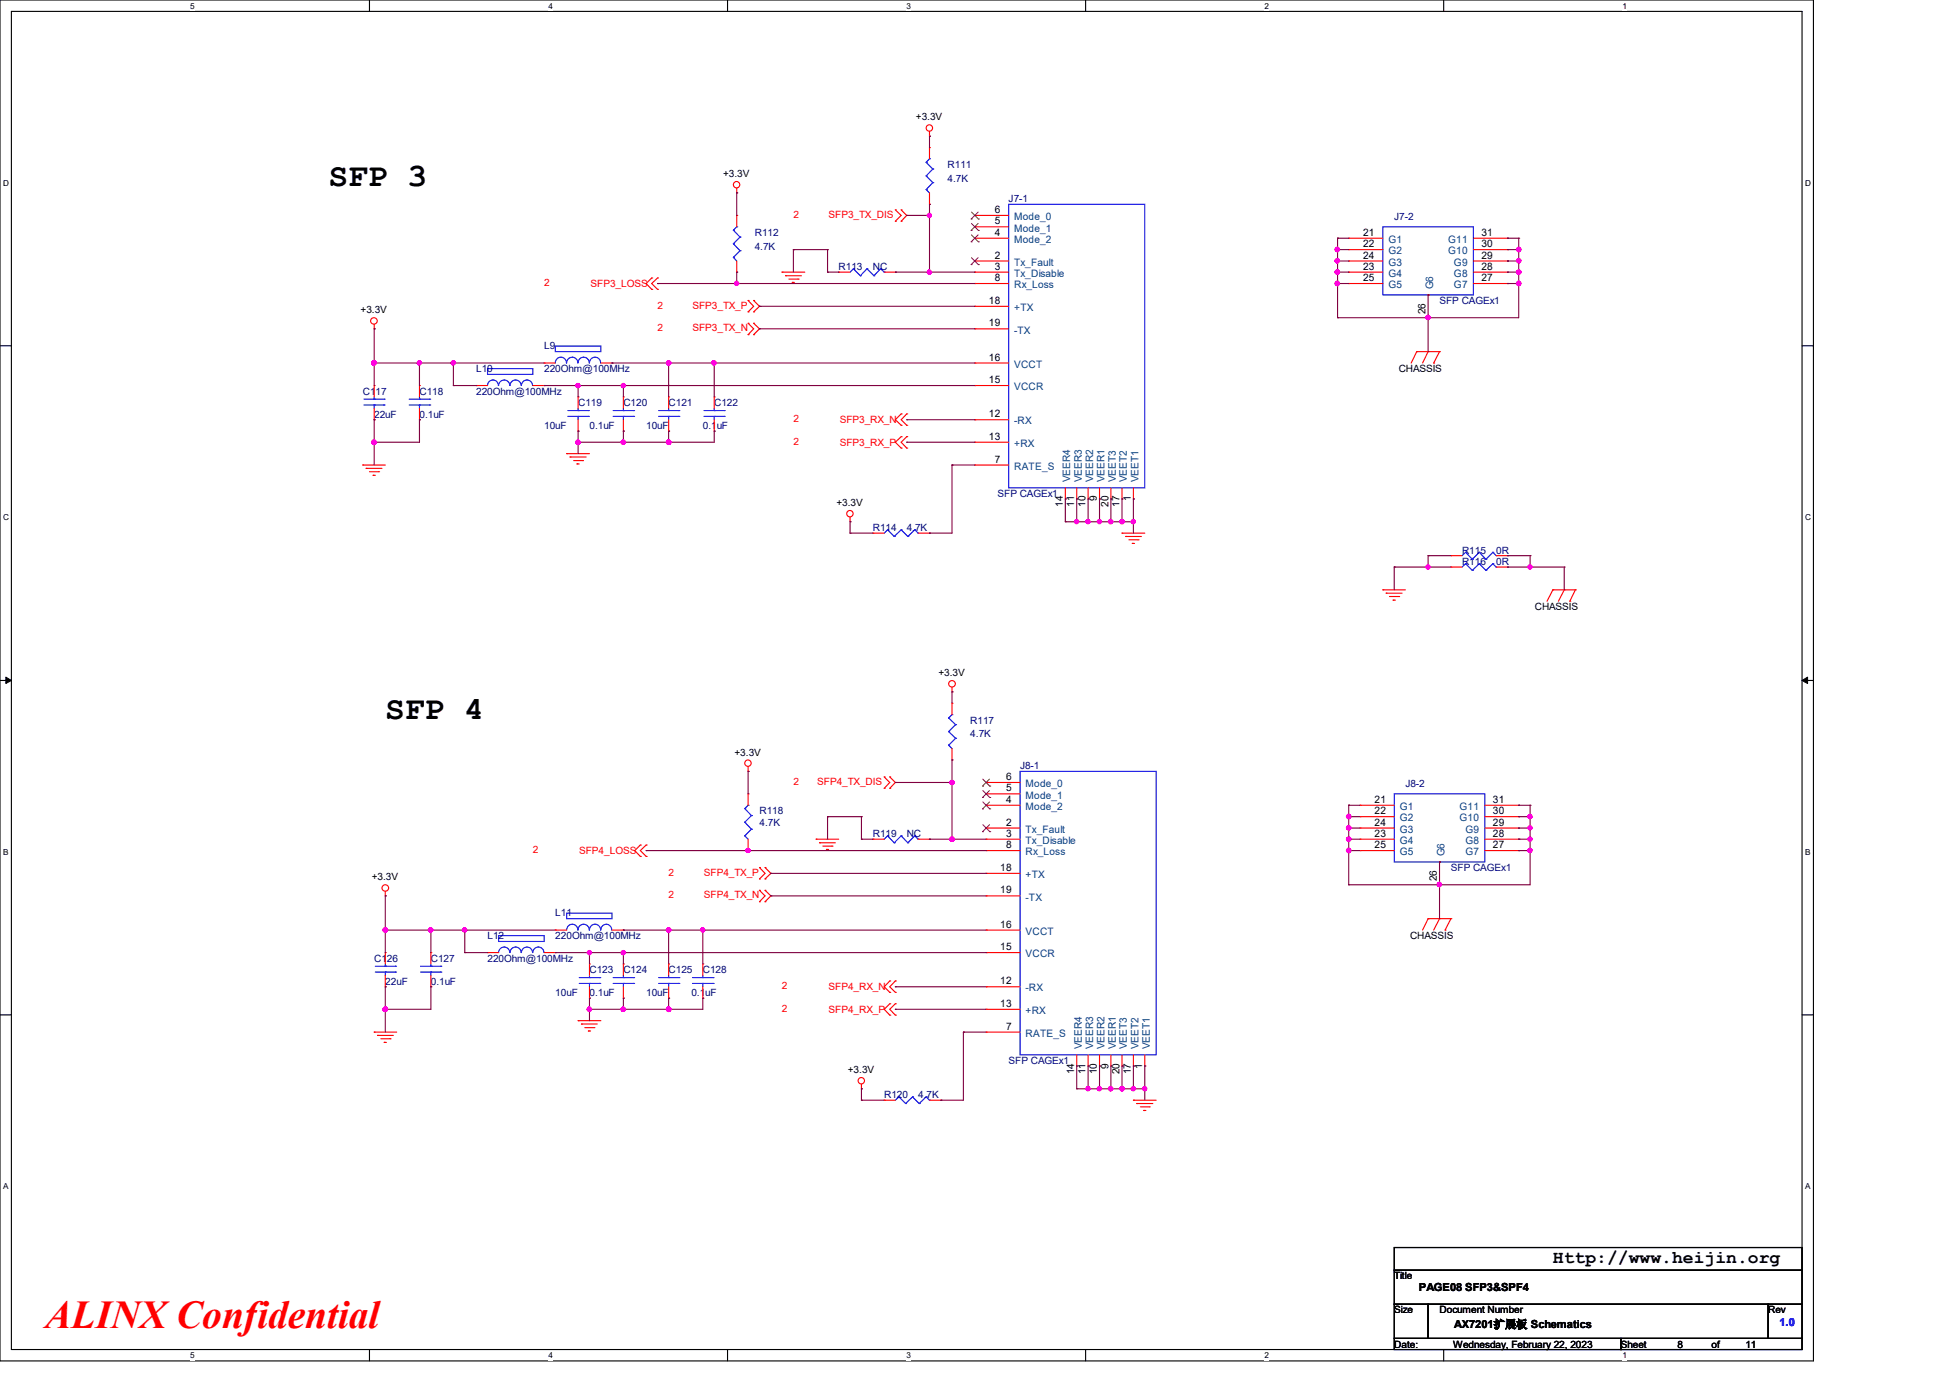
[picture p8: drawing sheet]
<svg xmlns="http://www.w3.org/2000/svg" width="297mm" height="210mm" viewBox="0 0 297 210" stroke-linecap="round" stroke-linejoin="round" font-family="sans-serif">
<path d="M0 0h276.4v207.3h-276.4zM1.7 1.7h272.9v203.8h-272.9z" fill="none" stroke="#000" stroke-width=".17"/>
<g fill="#fff">
<path d="M29 .2h.7v1.4h-.7z"/>
<path d="M29 205.7h.7v1.4h-.7z"/>
</g>
<path d="M56.3 0v1.7M56.3 205.5v1.8" fill="none" stroke="#000" stroke-width=".17"/>
<g fill="#fff">
<path d="M83.6 .2h.6v1.4h-.6z"/>
<path d="M83.6 205.7h.6v1.4h-.6z"/>
</g>
<path d="M110.9 0v1.7M110.9 205.5v1.8" fill="none" stroke="#000" stroke-width=".17"/>
<g fill="#fff">
<path d="M138.1 .2h.7v1.4h-.7z"/>
<path d="M138.1 205.7h.7v1.4h-.7z"/>
</g>
<path d="M165.4 0v1.7M165.4 205.5v1.8" fill="none" stroke="#000" stroke-width=".17"/>
<g fill="#fff">
<path d="M192.7 .2h.7v1.4h-.7z"/>
<path d="M192.7 205.7h.7v1.4h-.7z"/>
</g>
<path d="M220 0v1.7M220 205.5v1.8" fill="none" stroke="#000" stroke-width=".17"/>
<g fill="#fff">
<path d="M247.3 .2h.6v1.4h-.6z"/>
<path d="M247.3 205.7h.6v1.4h-.6z"/>
<path d="M.5 27.2h.9v1.4h-.9z"/>
<path d="M275.1 27.2h.9v1.4h-.9z"/>
<path d="M.5 78.1h.9v1.4h-.9z"/>
<path d="M275.1 78.1h.9v1.4h-.9z"/>
</g>
<path d="M0 52.7h1.7M274.6 52.7h1.8" fill="none" stroke="#000" stroke-width=".17"/>
<g fill="#fff">
<path d="M.5 129.1h.8v1.4h-.8z"/>
<path d="M275.1 129.1h.8v1.4h-.8z"/>
</g>
<path d="M0 103.6h1.7M274.6 103.6h1.8" fill="none" stroke="#000" stroke-width=".17"/>
<path d="M.9 103.1l.8 .5-.8 .5zM274.6 103.6l.9-.5v1z" fill="#000" stroke="#000" stroke-width=".15"/>
<g fill="#fff">
<path d="M.5 180h.8v1.4h-.8z"/>
<path d="M275.1 180h.8v1.4h-.8z"/>
</g>
<path d="M0 154.6h1.7M274.6 154.6h1.8M212.5 190h62.1v3.5h-62.1zM212.5 193.5h62.1v5.1h-62.1zM212.5 198.6h5.1v5.2h-5.1zM217.6 198.6h51.9v5.2h-51.9zM269.5 198.6h5.1v5.2h-5.1zM212.5 203.8h34.5v1.7h-34.5zM247 203.8h27.6v1.7h-27.6z" fill="none" stroke="#000" stroke-width=".17"/>
<g fill="none" stroke="#f00" stroke-width=".17">
<path d="M112.3 29.4h.1M112.3 32.8h.1M112.3 28.7v.7M112.3 32.8v1.7M112.3 39.8v1.6M136.4 32h.1M136.4 33.7h.1M136.4 32l.9 .8-.9 .9M137.3 33.7h.1M137.3 32h.1M137.3 32l.9 .8-.9 .9M141.6 20.7h.1"/>
<path d="M141.6 31.1h.1M141.6 22.5h.1M141.6 20v.7M141.6 22.5v1.7M141.6 29.4v1.7M148.5 32.8h.1M148.5 34.5h.1M148.5 36.3h.1M148.5 39.8h.1M148.5 32.8h5.2M148.5 34.5h5.2M148.5 36.3h5.2"/>
<path d="M148.5 39.8h5.2M205.5 36.3h.1M205.5 38h.1M205.5 39.8h.1M205.5 36.3h5.2M205.5 39.8h5.2M205.5 38h5.2M224.5 36.3h5.2M224.5 39.8h5.2M224.5 38h5.2M229.7 38h.1M229.7 39.8h.1"/>
<path d="M229.7 36.3h.1M57 50.1h.1M57 58.7h.1M57 49.4v.7M57 58.7v1.8M63.9 58.7h.1M63.9 58.7v1.8M72.6 58.7h.1M72.6 58.7h1.7M81.2 58.7h1.7M82.9 58.7h.1M82.9 55.3h.1"/>
<path d="M82.9 55.3h1.7M91.6 55.3h1.7M93.3 55.3h.1M99.3 44.1h.1M99.3 42.3h.1M99.3 42.3l-.8 .9 .8 .9M100.2 44.1h.1M100.2 42.3h.1M100.2 42.3l-.9 .9 .9 .9M112.3 41.4h.1M114 45.8h.1M114 47.5h.1"/>
<path d="M114 49.2h.1M114 51h.1M114 45.8l.9 .9-.9 .8M114 49.2l.9 .9-.9 .9M114.9 47.5h.1M114.9 45.8h.1M114.9 51h.1M114.9 49.2h.1M114.9 45.8l.8 .9-.8 .8M114.9 49.2l.8 .9-.8 .9M119.2 41.4h.1M119.2 41.4h3.4"/>
<path d="M119.7 42h.1M119.7 42h2.4M120.2 42.5h1.4M120.7 43h.1M120.7 43h.4M121.6 42.5h.1M127.8 41.4h.1M127.8 41.4h1.7M134.7 41.4h1.7M136.4 41.4h.1M148.5 43.2h.1M148.5 41.4h.1"/>
<path d="M148.5 58.7h.1M148.5 55.3h.1M148.5 46.7h.1M148.5 50.1h.1M148.5 41.4h5.2M148.5 43.2h5.2M148.5 58.7h5.2M148.5 55.3h5.2M148.5 46.7h5.2M148.5 50.1h5.2M205.5 41.4h.1M205.5 43.2h.1"/>
<path d="M205.5 41.4h5.2M205.5 43.2h5.2M215.9 53.6h.1M215.9 53.6l-.8 1.7M215.9 53.6h3.5M217.6 53.6h.1M217.6 44.9h.1M217.6 53.6l-.8 1.7M218.5 55.3h.1M219.4 53.6h.1M219.4 53.6l-.9 1.7M224.5 41.4h5.2"/>
<path d="M224.5 43.2h5.2M229.7 41.4h.1M229.7 43.2h.1M55.3 70.8h.1M55.3 70.8h3.4M55.8 71.3h.1M55.8 71.3h2.4M56.3 71.8h1.4M56.9 72.4h.1M56.9 72.4h.3M57 63.9h.1M57 62.2v1.7"/>
<path d="M57.7 71.8h.1M63.9 63.9h.1M63.9 62.2v1.7M86.4 69.1h.1M86.4 69.1h3.4M86.9 69.6h.1M86.9 69.6h2.4M87.4 70.1h1.4M87.9 70.7h.1M87.9 70.7h.4M88.1 60.5h.1M88.1 65.7h.1"/>
<path d="M88.1 60.5v1.7M88.1 63.9v1.8M88.8 70.1h.1M95 60.5h.1M95 65.7h.1M95 60.5v1.7M95 63.9v1.8M101.9 60.5h.1M101.9 65.7h.1M101.9 60.5v1.7M101.9 63.9v1.8M108.8 60.5h.1"/>
<path d="M108.8 65.7h.1M108.8 60.5v1.7M108.8 63.9v1.8M129.5 79.5h.1M129.5 78.8v.7M137.3 64.8h.1M137.3 63h.1M137.3 68.2h.1M137.3 66.5h.1M137.3 63l-.9 .9 .9 .9M137.3 66.5l-.9 .9 .9 .8M138.2 64.8h.1"/>
<path d="M138.2 63h.1M138.2 68.2h.1M138.2 66.5h.1M138.2 63l-.9 .9 .9 .9M138.2 66.5l-.9 .9 .9 .8M148.5 63.9h.1M148.5 67.4h.1M148.5 70.8h.1M148.5 70.8h5.2M148.5 63.9h5.2M148.5 67.4h5.2M162.3 76h.1"/>
<path d="M162.3 74.3v1.7M164.1 76h.1M164.1 74.3v1.7M165.8 76h.1M165.8 74.3v1.7M167.6 76h.1M167.6 74.3v1.7M169.3 76h.1M169.3 74.3v1.7M171 76h.1M171 74.3v1.7M172.7 76h.1"/>
<path d="M172.7 74.3v1.7M133 81.2h.1M133 81.2h1.7M139.9 81.2h1.7M141.6 81.2h.1M171 81.2h.1M171 81.2h3.5M171.5 81.7h.1M171.5 81.7h2.4M172 82.2h1.4M172.6 82.8h.1M172.6 82.8h.3"/>
<path d="M173.4 82.2h.1M210.7 89.8h.1M210.7 89.8h3.5M211.2 90.3h.1M211.2 90.3h2.5M211.8 90.8h1.3M212.3 91.4h.1M212.3 91.4h.3M213.1 90.8h.1M221.1 86.4h.1M221.1 84.6h.1M221.1 86.4h1.7"/>
<path d="M221.1 84.6h1.7M228 86.4h1.7M228 84.6h1.7M229.7 86.4h.1M229.7 84.6h.1M236.6 89.8h.1M236.6 89.8h3.5M236.6 89.8l-.8 1.8M238.4 89.8h.1M238.4 89.8l-.9 1.8M239.2 91.6h.1M240.1 89.8h.1"/>
<path d="M240.1 89.8l-.9 1.8M114 117.5h.1M114 116.8v.7M134.7 118.3h.1M134.7 118.3l.9 .9-.9 .9M135.6 118.3h.1M135.6 118.3l.8 .9-.8 .9M145.1 105.4h.1M145.1 115.7h.1M145.1 107.1h.1M145.1 104.7v.7M145.1 107.1v1.7"/>
<path d="M145.1 114v1.7M150.3 119.2h.1M150.3 119.2h5.1M58.7 136.4h.1M58.7 135.8v.6M97.6 130.4h.1M97.6 128.7h.1M97.6 128.7l-.9 .8 .9 .9M98.5 130.4h.1M98.5 128.7h.1M98.5 128.7l-.9 .8 .9 .9M114 129.5h.1"/>
<path d="M114 120.9h.1M114 120.9v1.7M114 127.8v1.7M115.7 135.6h.1M115.7 137.3h.1M115.7 132.1h.1M115.7 133.9h.1M115.7 135.6l.9 .8-.9 .9M115.7 132.1l.9 .9-.9 .9M116.6 137.3h.1M116.6 135.6h.1M116.6 133.9h.1"/>
<path d="M116.6 132.1h.1M116.6 135.6l.9 .8-.9 .9M116.6 132.1l.9 .9-.9 .9M124.4 127.8h.1M124.4 127.8h3.4M124.9 128.4h.1M124.9 128.4h2.4M125.4 128.9h1.4M125.9 129.4h.1M125.9 129.4h.4M126.8 128.9h.1M133 127.8h.1"/>
<path d="M133 127.8h1.7M134.7 120.1h.1M135.6 120.1h.1M139.9 127.8h1.7M141.6 127.8h.1M150.3 129.5h.1M150.3 120.9h.1M150.3 122.6h.1M150.3 127.8h.1M150.3 126.1h.1M150.3 133h.1M150.3 136.4h.1"/>
<path d="M150.3 127.8h5.1M150.3 129.5h5.1M150.3 120.9h5.1M150.3 122.6h5.1M150.3 126.1h5.1M150.3 133h5.1M150.3 136.4h5.1M207.3 122.6h.1M207.3 127.8h.1M207.3 124.4h.1M207.3 126.1h.1M207.3 129.5h.1"/>
<path d="M207.3 127.8h5.2M207.3 129.5h5.2M207.3 122.6h5.2M207.3 126.1h5.2M207.3 124.4h5.2M217.6 139.9h.1M217.6 139.9l-.8 1.7M217.6 139.9h3.5M219.4 139.9h.1M219.4 131.3h.1M219.4 139.9l-.9 1.7M221.1 139.9h.1"/>
<path d="M221.1 139.9l-.9 1.7M226.3 127.8h5.1M226.3 129.5h5.1M226.3 122.6h5.1M226.3 126.1h5.1M226.3 124.4h5.1M231.4 127.8h.1M231.4 124.4h.1M231.4 126.1h.1M231.4 122.6h.1M231.4 129.5h.1M57 157.2h.1"/>
<path d="M57 157.2h3.5M57.5 157.7h.1M57.5 157.7h2.4M58 158.2h1.4M58.5 158.7h.1M58.5 158.7h.4M58.7 145.1h.1M58.7 150.3h.1M58.7 145.1v1.7M58.7 148.5v1.8M59.4 158.2h.1M65.7 145.1h.1"/>
<path d="M65.7 150.3h.1M65.7 145.1v1.7M65.7 148.5v1.8M74.3 145.1h.1M74.3 145.1h1.7M82.9 145.1h1.7M84.6 145.1h.1M84.6 141.6h.1M84.6 141.6h1.8M88.1 155.4h.1M88.1 155.4h3.5M88.6 156h.1"/>
<path d="M88.6 156h2.4M89.1 156.5h1.4M89.7 157h.1M89.7 157h.3M89.8 146.8h.1M89.8 152h.1M89.8 146.8v1.7M89.8 150.3v1.7M90.5 156.5h.1M93.3 141.6h1.7M95 146.8h.1M95 152h.1"/>
<path d="M95 141.6h.1M95 146.8v1.7M95 150.3v1.7M101.9 146.8h.1M101.9 152h.1M101.9 146.8v1.7M101.9 150.3v1.7M107.1 146.8h.1M107.1 152h.1M107.1 146.8v1.7M107.1 150.3v1.7M135.6 151.1h.1"/>
<path d="M135.6 149.4h.1M135.6 154.6h.1M135.6 152.9h.1M135.6 149.4l-.9 .9 .9 .8M135.6 152.9l-.9 .8 .9 .9M136.4 151.1h.1M136.4 149.4h.1M136.4 154.6h.1M136.4 152.9h.1M136.4 149.4l-.8 .9 .8 .8M136.4 152.9l-.8 .8 .8 .9M150.3 150.3h.1"/>
<path d="M150.3 153.7h.1M150.3 145.1h.1M150.3 141.6h.1M150.3 157.2h.1M150.3 157.2h5.1M150.3 150.3h5.1M150.3 153.7h5.1M150.3 145.1h5.1M150.3 141.6h5.1M220.2 141.6h.1M131.3 165.8h.1M131.3 165.1v.7"/>
<path d="M134.7 167.6h.1M134.7 167.6h1.7M141.6 167.6h1.8M143.4 167.6h.1M164.1 162.3h.1M164.1 160.7v1.6M165.8 162.3h.1M165.8 160.7v1.6M167.6 162.3h.1M167.6 160.7v1.6M169.3 162.3h.1M169.3 160.7v1.6"/>
<path d="M171 162.3h.1M171 160.7v1.6M172.7 167.6h.1M172.7 162.3h.1M172.7 167.6h3.5M172.7 160.7v1.6M173.2 168.1h.1M173.2 168.1h2.5M173.8 168.6h1.3M174.3 169.1h.1M174.3 169.1h.3M174.5 162.3h.1"/>
<path d="M174.5 160.7v1.6M175.1 168.6h.1"/>
<circle cx="141.6" cy="19.5" r=".49"/>
<circle cx="112.2" cy="28.1" r=".49"/>
<circle cx="57" cy="48.9" r=".5"/>
<circle cx="129.5" cy="78.2" r=".49"/>
<circle cx="114" cy="116.2" r=".49"/>
<circle cx="145.1" cy="104.1" r=".5"/>
<circle cx="58.7" cy="135.2" r=".5"/>
<circle cx="131.3" cy="164.6" r=".49"/>
</g>
<g fill="none" stroke="#00f" stroke-width=".17">
<path d="M111.8 39.2h.1M111.8 37.1h.1M111.8 35.1h.1M111.8 39.2l.5 .6M111.8 37.1l1 1.1M111.8 35.1l1 1M112.3 34.5h.1M112.3 34.5l-.5 .6M112.8 38.2h.1M112.8 36.1h.1M112.8 38.2l-1 1M112.8 36.1l-1 1"/>
<path d="M141.1 28.9h.1M141.1 26.8h.1M141.1 24.7h.1M141.1 28.9l.5 .5M141.1 26.8l1.1 1M141.1 24.7l1.1 1M141.6 24.2h.1M141.6 24.2l-.5 .5M142.2 27.8h.1M142.2 25.7h.1M142.2 27.8l-1.1 1.1M142.2 25.7l-1.1 1.1"/>
<path d="M153.7 31.1h20.8v43.2h-20.8zM210.7 34.5h13.8v10.4h-13.8zM74.3 56.1h6.9v.9h-6.9zM74.3 58.7a.83 .83 0 0 1 .8-.8 .83 .83 0 0 1 .8 .8M76 58.7a.85 .85 0 0 1 .8-.8 .85 .85 0 0 1 .9 .8M77.7 58.7a.85 .85 0 0 1 .9-.8 .85 .85 0 0 1 .8 .8M79.5 58.7a.85 .85 0 0 1 .8-.8 .85 .85 0 0 1 .9 .8M84.6 52.7h7v.9h-7zM86.3 55.3a.85 .85 0 0 0-.8-.9 .85 .85 0 0 0-.9 .9M88.1 55.3a.85 .85 0 0 0-.9-.9 .85 .85 0 0 0-.8 .9M89.8 55.3a.85 .85 0 0 0-.9-.9 .85 .85 0 0 0-.8 .9M91.5 55.3a.85 .85 0 0 0-.8-.9 .85 .85 0 0 0-.9 .9"/>
<path d="M130 40.9h.1M130 40.9l-.5 .5M130 40.9l1.1 1.1M131.1 42h.1M132.1 40.9h.1M132.1 40.9l-1 1.1M132.1 40.9l1.1 1.1M133.2 42h.1M134.2 40.9h.1M134.2 40.9l-1 1.1M134.2 40.9l.5 .5M134.7 41.4h.1"/>
<path d="M55.5 61.7h3M55.5 60.8h3M57 60.8h.1M57 61.7h.1M57 60.5v.3M57 61.7v.5M58.5 61.7h.1M58.5 60.8h.1M62.4 61.7h3.1M62.4 60.8h3.1M63.9 60.8h.1M63.9 61.7h.1"/>
<path d="M63.9 60.5v.3M63.9 61.7v.5M65.5 61.7h.1M65.5 60.8h.1M86.5 63.4h3.2M86.5 62.5h3.2M88.1 62.5h.1M88.1 63.4h.1M88.1 62.2v.3M88.1 63.4v.5M89.7 63.4h.1M89.7 62.5h.1"/>
<path d="M93.4 63.4h3.2M93.4 62.5h3.2M95 62.5h.1M95 63.4h.1M95 62.2v.3M95 63.4v.5M96.6 63.4h.1M96.6 62.5h.1M100.4 63.4h3.1M100.4 62.5h3.1M101.9 62.5h.1M101.9 63.4h.1"/>
<path d="M101.9 62.2v.3M101.9 63.4v.5M103.5 63.4h.1M103.5 62.5h.1M107.3 63.4h3.1M107.3 62.5h3.1M108.8 62.5h.1M108.8 63.4h.1M108.8 62.2v.3M108.8 63.4v.5M110.4 63.4h.1M110.4 62.5h.1"/>
<path d="M135.3 80.7h.1M135.3 80.7l-.6 .5M135.3 80.7l1 1M136.3 81.7h.1M137.3 80.7h.1M137.3 80.7l-1 1M137.3 80.7l1 1M138.3 81.7h.1M139.4 80.7h.1M139.4 80.7l-1.1 1M139.4 80.7l.5 .5M139.9 81.2h.1"/>
<path d="M223.4 85.9h.1M223.4 84.1h.1M223.4 85.9l-.6 .5M223.4 85.9l1 1M223.4 84.1l-.6 .5M223.4 84.1l1 1.1M224.4 86.9h.1M224.4 85.2h.1M225.4 85.9h.1M225.4 84.1h.1M225.4 85.9l-1 1M225.4 85.9l1 1"/>
<path d="M225.4 84.1l-1 1.1M225.4 84.1l1 1.1M226.4 86.9h.1M226.4 85.2h.1M227.5 85.9h.1M227.5 84.1h.1M227.5 85.9l-1.1 1M227.5 85.9l.5 .5M227.5 84.1l-1.1 1.1M227.5 84.1l.5 .5M228 86.4h.1M228 84.6h.1"/>
<path d="M144.6 113.5h.1M144.6 111.4h.1M144.6 109.3h.1M144.6 113.5l.5 .5M144.6 111.4l1 1M144.6 109.3l1 1.1M145.1 108.8h.1M145.1 108.8l-.5 .5M145.6 112.4h.1M145.6 110.4h.1M145.6 112.4l-1 1.1M145.6 110.4l-1 1"/>
<path d="M155.4 117.5h20.8v43.2h-20.8zM86.4 139.1h6.9v.8h-6.9zM113.5 127.3h.1M113.5 125.2h.1M113.5 123.1h.1M113.5 127.3l.5 .5M113.5 125.2l1 1.1M113.5 123.1l1 1.1M114 122.6h.1M114 122.6l-.5 .5M114.5 126.3h.1M114.5 124.2h.1"/>
<path d="M114.5 126.3l-1 1M114.5 124.2l-1 1M135.3 127.3h.1M135.3 127.3l-.6 .5M135.3 127.3l1 1.1M136.3 128.4h.1M137.3 127.3h.1M137.3 127.3l-1 1.1M137.3 127.3l1 1.1M138.3 128.4h.1M139.4 127.3h.1M139.4 127.3l-1.1 1.1"/>
<path d="M139.4 127.3l.5 .5M139.9 127.8h.1M212.5 120.9h13.8v10.4h-13.8zM57.2 148h3.1M57.2 147.2h3.1M58.7 147.2h.1M58.7 148h.1M58.7 146.8v.4M58.7 148v.5M60.3 148h.1M60.3 147.2h.1M64.1 148h3.1"/>
<path d="M64.1 147.2h3.1M65.7 147.2h.1M65.7 148h.1M65.7 146.8v.4M65.7 148v.5M67.2 148h.1M67.2 147.2h.1M76 142.5h6.9v.9h-6.9zM76 145.1a.85 .85 0 0 1 .8-.9 .85 .85 0 0 1 .9 .9M77.7 145.1a.85 .85 0 0 1 .9-.9 .85 .85 0 0 1 .8 .9M79.5 145.1a.85 .85 0 0 1 .8-.9 .85 .85 0 0 1 .9 .9M81.2 145.1a.85 .85 0 0 1 .8-.9 .85 .85 0 0 1 .9 .9"/>
<path d="M88.1 141.6a.85 .85 0 0 0-.9-.8 .85 .85 0 0 0-.8 .8M88.3 149.8h3.1M88.3 148.9h3.1M89.8 141.6a.85 .85 0 0 0-.9-.8 .85 .85 0 0 0-.8 .8M89.8 148.9h.1M89.8 149.8h.1M89.8 148.5v.4M89.8 149.8v.5M91.4 149.8h.1M91.4 148.9h.1M91.5 141.6a.85 .85 0 0 0-.8-.8 .85 .85 0 0 0-.9 .8M93.2 141.6a.83 .83 0 0 0-.8-.8 .83 .83 0 0 0-.8 .8"/>
<path d="M93.4 149.8h3.2M93.4 148.9h3.2M95 148.9h.1M95 149.8h.1M95 148.5v.4M95 149.8v.5M96.6 149.8h.1M96.6 148.9h.1M100.4 149.8h3.1M100.4 148.9h3.1M101.9 148.9h.1M101.9 149.8h.1"/>
<path d="M101.9 148.5v.4M101.9 149.8v.5M103.5 149.8h.1M103.5 148.9h.1M105.5 149.8h3.2M105.5 148.9h3.2M107.1 148.9h.1M107.1 149.8h.1M107.1 148.5v.4M107.1 149.8v.5M108.7 149.8h.1M108.7 148.9h.1"/>
<path d="M137 167h.1M137 167l-.6 .6M137 167l1 1.1M138 168.1h.1M139.1 167h.1M139.1 167l-1.1 1.1M139.1 167l1 1.1M140.1 168.1h.1M141.1 167h.1M141.1 167l-1 1.1M141.1 167l.5 .6M141.6 167.6h.1"/>
</g>
<g fill="none" stroke="#804000" stroke-width=".15">
<path d="M148 33.4h.1M148 35.1h.1M148 36.8h.1M148 32.3l1.1 1.1M148 34l1.1 1.1M148 35.8l1.1 1M148 39.2l1.1 1.1M149.1 32.3l-1.1 1.1M149.1 34l-1.1 1.1M149.1 35.8l-1.1 1M149.1 39.2l-1.1 1.1M149.1 33.4h.1"/>
<path d="M149.1 35.1h.1M149.1 36.8h.1M148 40.3h.1M149.1 40.3h.1M149.7 119.7h.1M149.8 118.7l1 1M150.8 118.7l-1.1 1M150.8 119.7h.1M149.7 121.5h.1M149.7 123.2h.1M149.7 126.7h.1M149.8 120.4l1 1.1"/>
<path d="M149.8 122.1l1 1.1M149.8 125.6l1 1.1M150.8 120.4l-1.1 1.1M150.8 122.1l-1.1 1.1M150.8 125.6l-1.1 1.1M150.8 121.5h.1M150.8 123.2h.1M150.8 126.7h.1"/>
</g>
<g fill="none" stroke="#800040" stroke-width=".17">
<path d="M112.3 29.4h.1M112.3 29.4v3.4M120.9 38h.1M120.9 38h5.2M120.9 38v3.4M126.1 38h.1M126.1 38v3.4M138.2 32.8h.1M138.2 32.8h3.4M141.6 32.8h.1M141.6 20.7h.1M141.6 31.1h.1"/>
<path d="M141.6 20.7v1.8M141.6 31.1v10.3M203.8 39.8h.1M203.8 36.3h.1M203.8 38h.1M203.8 39.8h1.7M203.8 38h1.7M203.8 36.3h1.7M203.8 36.3v12.1M229.7 39.8h.1M229.7 38h.1M229.7 36.3h.1"/>
<path d="M229.7 39.8h1.7M229.7 38h1.7M229.7 36.3h1.7M231.4 36.3h.1M231.4 38h.1M231.4 39.8h.1M231.4 36.3v12.1h-27.6M57 55.3h.1M57 50.1h.1M57 55.3h25.9M57 50.1v8.6M63.9 55.3h.1"/>
<path d="M63.9 55.3v3.4M69.1 55.3h.1M69.1 58.7h.1M69.1 58.7h3.5M69.1 55.3v3.4M82.9 58.7h.1M82.9 58.7h65.6M88.1 58.7h.1M88.1 58.7v1.8M93.3 55.3h.1M93.3 55.3h55.2M95 58.7h.1"/>
<path d="M95 58.7v1.8M100.2 43.2h.1M100.2 43.2h48.3M101.9 55.3h.1M101.9 55.3v5.2M108.8 55.3h.1M108.8 55.3v5.2M112.3 43.2h.1M112.3 41.4h.1M112.3 41.4v1.8M115.7 50.1h.1M115.7 46.7h.1"/>
<path d="M115.7 50.1h32.8M115.7 46.7h32.8M126.1 41.4h.1M126.1 41.4h1.7M136.4 41.4h.1M136.4 41.4h12.1M141.6 41.4h.1M203.8 41.4h.1M203.8 48.4h.1M203.8 43.2h.1M203.8 41.4h1.7M203.8 43.2h1.7"/>
<path d="M217.6 48.4h.1M217.6 44.9h.1M217.6 44.9v8.7M229.7 41.4h.1M229.7 43.2h.1M229.7 41.4h1.7M229.7 43.2h1.7M231.4 41.4h.1M231.4 43.2h.1M57 67.4h.1M57 63.9h.1M57 63.9v6.9"/>
<path d="M63.9 63.9h.1M63.9 63.9v3.5h-6.9M88.1 65.7h.1M88.1 67.4h.1M88.1 65.7v3.4M95 67.4h.1M95 65.7h.1M95 65.7v1.7M101.9 65.7h.1M101.9 67.4h.1M101.9 65.7v1.7M108.8 65.7h.1"/>
<path d="M108.8 65.7v1.7h-20.7M129.5 79.5h.1M129.5 79.5v1.7M138.2 67.4h.1M138.2 63.9h.1M138.2 67.4h10.3M138.2 63.9h10.3M145.1 70.8h.1M145.1 70.8v10.4h-3.5M145.1 70.8h3.4M162.3 76h.1M162.3 79.5h.1"/>
<path d="M162.3 79.5h10.4M162.3 76v3.5M164.1 79.5h.1M164.1 76h.1M164.1 76v3.5M165.8 79.5h.1M165.8 76h.1M165.8 76v3.5M167.6 79.5h.1M167.6 76h.1M167.6 76v3.5M169.3 79.5h.1"/>
<path d="M169.3 76h.1M169.3 76v3.5M171 79.5h.1M171 76h.1M171 76v3.5M172.7 79.5h.1M172.7 76h.1M172.7 76v5.2M129.5 81.2h.1M129.5 81.2h3.5M141.6 81.2h.1M212.5 86.4h.1"/>
<path d="M212.5 86.4h8.6M212.5 86.4v3.4M217.6 86.4h.1M217.6 84.6h.1M217.6 84.6v1.8M217.6 84.6h3.5M229.7 84.6h.1M229.7 86.4h.1M229.7 86.4h8.7M229.7 84.6h3.5M233.2 86.4h.1M233.2 84.6h.1"/>
<path d="M233.2 84.6v1.8M238.4 86.4h.1M238.4 86.4v3.4M114 117.5h.1M114 117.5v3.4M136.4 119.2h.1M136.4 119.2h8.7M145.1 119.2h.1M145.1 105.4h.1M145.1 115.7h.1M145.1 105.4v1.7M145.1 115.7v12.1"/>
<path d="M58.7 136.4h.1M58.7 136.4v8.7M98.5 129.5h.1M98.5 129.5h51.8M114 129.5h.1M117.5 136.4h.1M117.5 133h.1M117.5 136.4h32.8M117.5 133h32.8M126.1 124.4h.1M126.1 124.4h5.2M126.1 124.4v3.4"/>
<path d="M131.3 124.4h.1M131.3 127.8h.1M131.3 127.8h1.7M131.3 124.4v3.4M141.6 127.8h.1M141.6 127.8h8.7M145.1 127.8h.1M205.5 126.1h.1M205.5 127.8h.1M205.5 134.7h.1M205.5 129.5h.1M205.5 122.6h.1"/>
<path d="M205.5 124.4h.1M205.5 126.1h1.8M205.5 127.8h1.8M205.5 122.6h1.8M205.5 124.4h1.8M205.5 129.5h1.8M205.5 122.6v12.1M219.4 134.7h.1M219.4 131.3h.1M219.4 131.3v8.6M231.4 126.1h.1M231.4 127.8h.1"/>
<path d="M231.4 122.6h.1M231.4 124.4h.1M231.4 129.5h.1M231.4 126.1h1.8M231.4 127.8h1.8M231.4 122.6h1.8M231.4 124.4h1.8M231.4 129.5h1.8M233.2 129.5h.1M233.2 127.8h.1M233.2 122.6h.1M233.2 124.4h.1"/>
<path d="M233.2 126.1h.1M233.2 122.6v12.1h-27.7M58.7 141.6h.1M58.7 153.7h.1M58.7 150.3h.1M58.7 141.6h25.9M58.7 150.3v6.9M65.7 141.6h.1M65.7 150.3h.1M65.7 150.3v3.4h-7M65.7 141.6v3.5M70.8 141.6h.1"/>
<path d="M70.8 145.1h.1M70.8 145.1h3.5M70.8 141.6v3.5M84.6 145.1h.1M84.6 145.1h65.7M89.8 145.1h.1M89.8 152h.1M89.8 153.7h.1M89.8 145.1v1.7M89.8 152v3.4M95 145.1h.1M95 141.6h.1"/>
<path d="M95 153.7h.1M95 152h.1M95 145.1v1.7M95 152v1.7M95 141.6h55.3M101.9 141.6h.1M101.9 152h.1M101.9 153.7h.1M101.9 141.6v5.2M101.9 152v1.7M107.1 141.6h.1M107.1 152h.1"/>
<path d="M107.1 152v1.7h-17.3M107.1 141.6v5.2M136.4 150.3h.1M136.4 153.7h.1M136.4 150.3h13.9M136.4 153.7h13.9M146.8 157.2h.1M146.8 157.2v10.4h-3.4M146.8 157.2h3.5M131.3 167.6h.1M131.3 165.8h.1M131.3 167.6h3.4"/>
<path d="M131.3 165.8v1.8M143.4 167.6h.1M164.1 165.8h.1M164.1 162.3h.1M164.1 162.3v3.5M164.1 165.8h10.4M165.8 165.8h.1M165.8 162.3h.1M165.8 162.3v3.5M167.6 165.8h.1M167.6 162.3h.1M167.6 162.3v3.5"/>
<path d="M169.3 165.8h.1M169.3 162.3h.1M169.3 162.3v3.5M171 165.8h.1M171 162.3h.1M171 162.3v3.5M172.7 165.8h.1M172.7 162.3h.1M172.7 162.3v3.5M174.5 165.8h.1M174.5 162.3h.1M174.5 162.3v5.3"/>
</g>
<g fill="#f0f" stroke="#f0f" stroke-width=".17">
<circle cx="231.4" cy="39.7" r=".34"/>
<circle cx="231.4" cy="38" r=".34"/>
<circle cx="231.4" cy="41.4" r=".34"/>
<circle cx="231.4" cy="43.2" r=".34"/>
<circle cx="217.6" cy="48.3" r=".32"/>
<circle cx="203.8" cy="41.4" r=".34"/>
<circle cx="172.7" cy="79.4" r=".32"/>
<circle cx="171" cy="79.4" r=".34"/>
<circle cx="165.8" cy="79.4" r=".32"/>
<circle cx="167.5" cy="79.4" r=".32"/>
<circle cx="169.2" cy="79.4" r=".34"/>
<circle cx="164.1" cy="79.4" r=".32"/>
<circle cx="108.8" cy="55.3" r=".34"/>
<circle cx="95" cy="58.7" r=".32"/>
<circle cx="69.1" cy="55.3" r=".32"/>
<circle cx="57" cy="55.3" r=".34"/>
<circle cx="63.9" cy="55.3" r=".32"/>
<circle cx="57" cy="67.4" r=".34"/>
<circle cx="88.1" cy="58.7" r=".32"/>
<circle cx="101.9" cy="55.3" r=".34"/>
<circle cx="88.1" cy="67.4" r=".32"/>
<circle cx="101.9" cy="67.4" r=".34"/>
<circle cx="95" cy="67.4" r=".32"/>
<circle cx="233.2" cy="126.1" r=".32"/>
<circle cx="233.2" cy="127.8" r=".32"/>
<circle cx="233.2" cy="124.4" r=".32"/>
<circle cx="233.2" cy="129.5" r=".32"/>
<circle cx="219.3" cy="134.7" r=".32"/>
<circle cx="205.5" cy="127.8" r=".34"/>
<circle cx="174.4" cy="165.8" r=".32"/>
<circle cx="172.7" cy="165.8" r=".32"/>
<circle cx="171" cy="165.8" r=".34"/>
<circle cx="169.2" cy="165.8" r=".34"/>
<circle cx="167.5" cy="165.8" r=".32"/>
<circle cx="165.8" cy="165.8" r=".32"/>
<circle cx="95" cy="145.1" r=".32"/>
<circle cx="107.1" cy="141.6" r=".32"/>
<circle cx="70.8" cy="141.6" r=".32"/>
<circle cx="58.7" cy="141.6" r=".34"/>
<circle cx="65.6" cy="141.6" r=".34"/>
<circle cx="58.7" cy="153.7" r=".34"/>
<circle cx="89.8" cy="145.1" r=".32"/>
<circle cx="101.9" cy="141.6" r=".34"/>
<circle cx="89.8" cy="153.7" r=".32"/>
<circle cx="101.9" cy="153.7" r=".34"/>
<circle cx="95" cy="153.7" r=".32"/>
<circle cx="205.5" cy="129.5" r=".34"/>
<circle cx="205.5" cy="126.1" r=".34"/>
<circle cx="205.5" cy="124.4" r=".34"/>
<circle cx="217.6" cy="86.3" r=".32"/>
<circle cx="233.2" cy="86.3" r=".32"/>
<circle cx="112.2" cy="43.2" r=".32"/>
<circle cx="141.6" cy="32.8" r=".32"/>
<circle cx="114" cy="129.5" r=".32"/>
<circle cx="145.1" cy="127.8" r=".34"/>
<circle cx="145.1" cy="119.2" r=".34"/>
<circle cx="141.6" cy="41.4" r=".32"/>
<circle cx="203.8" cy="43.2" r=".34"/>
<circle cx="203.8" cy="38" r=".34"/>
<circle cx="203.8" cy="39.7" r=".34"/>
</g>
<text font-size="6" fill="#f00" x="6.9" y="202.3">ALINX Confidential</text>
<g font-size="5">
<text x="50.1" y="28.4">SFP 3</text>
<text x="58.7" y="109.6">SFP 4</text>
</g>
<text font-size="2.8" x="236.6" y="192.3">Http://www.heijin.org</text>
<g font-size="1.7">
<text x="216.2" y="196.6">PAGE08 SFP3&amp;SPF4</text>
<text x="221.6" y="202.3">AX7201扩展板 Schematics</text>
</g>
<text font-size="1.7" fill="#00f" x="271.2" y="201.9">1.0</text>
<g font-size="1.6">
<text x="151.6" y="32.4">6</text>
<text x="151.6" y="34.2">5</text>
<text x="151.6" y="35.9">4</text>
<text x="207.7" y="35.9">21</text>
<text x="225.8" y="35.9">31</text>
<text x="151.6" y="41.1">3</text>
<text x="151.6" y="39.4">2</text>
<text x="207.7" y="41.1">23</text>
<text x="207.7" y="37.6">22</text>
<text x="207.7" y="39.4">24</text>
<text x="225.8" y="41.1">28</text>
<text x="225.8" y="37.6">30</text>
<text x="225.8" y="39.4">29</text>
<text x="150.7" y="46.3">18</text>
<text x="151.6" y="42.8">8</text>
<text x="207.7" y="42.8">25</text>
<text x="217.2" y="47.8" transform="rotate(-90 217.2 47.8)">26</text>
<text x="225.8" y="42.8">27</text>
<text x="150.7" y="49.7">19</text>
<text x="150.7" y="58.3">15</text>
<text x="150.7" y="54.9">16</text>
<text x="150.7" y="63.5">12</text>
<text x="150.7" y="67">13</text>
<text x="151.6" y="70.4">7</text>
<text x="162" y="77.2" transform="rotate(-90 162 77.2)">14</text>
<text x="163.7" y="77.2" transform="rotate(-90 163.7 77.2)">11</text>
<text x="165.4" y="77.2" transform="rotate(-90 165.4 77.2)">10</text>
<text x="167.2" y="76.4" transform="rotate(-90 167.2 76.4)">9</text>
<text x="168.9" y="77.2" transform="rotate(-90 168.9 77.2)">20</text>
<text x="170.6" y="77.2" transform="rotate(-90 170.6 77.2)">17</text>
<text x="172.3" y="76.4" transform="rotate(-90 172.3 76.4)">1</text>
<text x="153.3" y="118.8">6</text>
<text x="153.3" y="120.5">5</text>
<text x="153.3" y="122.3">4</text>
<text x="153.3" y="125.7">2</text>
<text x="209.5" y="122.3">21</text>
<text x="209.5" y="124">22</text>
<text x="209.5" y="125.7">24</text>
<text x="227.5" y="124">30</text>
<text x="227.5" y="125.7">29</text>
<text x="227.5" y="122.3">31</text>
<text x="153.3" y="129.2">8</text>
<text x="153.3" y="127.4">3</text>
<text x="209.5" y="127.4">23</text>
<text x="209.5" y="129.2">25</text>
<text x="227.5" y="127.4">28</text>
<text x="227.5" y="129.2">27</text>
<text x="152.4" y="132.6">18</text>
<text x="152.4" y="136.1">19</text>
<text x="219" y="134.2" transform="rotate(-90 219 134.2)">26</text>
<text x="152.4" y="141.3">16</text>
<text x="152.4" y="149.9">12</text>
<text x="152.4" y="144.7">15</text>
<text x="152.4" y="153.3">13</text>
<text x="153.3" y="156.8">7</text>
<text x="163.7" y="163.6" transform="rotate(-90 163.7 163.6)">14</text>
<text x="165.4" y="163.6" transform="rotate(-90 165.4 163.6)">11</text>
<text x="167.2" y="163.6" transform="rotate(-90 167.2 163.6)">10</text>
<text x="168.9" y="162.7" transform="rotate(-90 168.9 162.7)">9</text>
<text x="170.6" y="163.6" transform="rotate(-90 170.6 163.6)">20</text>
<text x="172.3" y="163.6" transform="rotate(-90 172.3 163.6)">17</text>
<text x="174.1" y="162.7" transform="rotate(-90 174.1 162.7)">1</text>
</g>
<g font-size="1.6" fill="#004080">
<text x="154.6" y="33.5">Mode_0</text>
<text x="154.6" y="35.3">Mode_1</text>
<text x="154.6" y="37">Mode_2</text>
<text x="154.6" y="40.5">Tx_Fault</text>
<text x="211.6" y="37">G1</text>
<text x="211.6" y="38.7">G2</text>
<text x="211.6" y="40.5">G3</text>
<text x="220.7" y="38.7">G10</text>
<text x="220.7" y="37">G11</text>
<text x="221.6" y="40.5">G9</text>
<text x="154.6" y="43.9">Rx_Loss</text>
<text x="154.6" y="42.2">Tx_Disable</text>
<text x="154.6" y="47.4">+TX</text>
<text x="211.6" y="42.2">G4</text>
<text x="211.6" y="43.9">G5</text>
<text x="218.4" y="44.1" transform="rotate(-90 218.4 44.1)">G6</text>
<text x="221.6" y="42.2">G8</text>
<text x="221.6" y="43.9">G7</text>
<text x="154.6" y="50.8">-TX</text>
<text x="154.6" y="59.4">VCCR</text>
<text x="154.6" y="56">VCCT</text>
<text x="154.6" y="64.6">-RX</text>
<text x="154.6" y="68.1">+RX</text>
<text x="154.6" y="71.5">RATE_S</text>
<text x="163.1" y="73.4" transform="rotate(-90 163.1 73.4)">VEER4</text>
<text x="164.8" y="73.4" transform="rotate(-90 164.8 73.4)">VEER3</text>
<text x="166.6" y="73.4" transform="rotate(-90 166.6 73.4)">VEER2</text>
<text x="168.3" y="73.4" transform="rotate(-90 168.3 73.4)">VEER1</text>
<text x="170" y="73.4" transform="rotate(-90 170 73.4)">VEET3</text>
<text x="171.7" y="73.4" transform="rotate(-90 171.7 73.4)">VEET2</text>
<text x="173.5" y="73.4" transform="rotate(-90 173.5 73.4)">VEET1</text>
<text x="156.3" y="119.9">Mode_0</text>
<text x="156.3" y="121.6">Mode_1</text>
<text x="156.3" y="123.4">Mode_2</text>
<text x="213.3" y="123.4">G1</text>
<text x="213.3" y="125.1">G2</text>
<text x="222.4" y="125.1">G10</text>
<text x="222.4" y="123.4">G11</text>
<text x="156.3" y="130.3">Rx_Loss</text>
<text x="156.3" y="128.5">Tx_Disable</text>
<text x="156.3" y="126.8">Tx_Fault</text>
<text x="213.3" y="128.5">G4</text>
<text x="213.3" y="126.8">G3</text>
<text x="213.3" y="130.3">G5</text>
<text x="220.1" y="130.4" transform="rotate(-90 220.1 130.4)">G6</text>
<text x="223.3" y="128.5">G8</text>
<text x="223.3" y="126.8">G9</text>
<text x="223.3" y="130.3">G7</text>
<text x="156.3" y="133.7">+TX</text>
<text x="156.3" y="137.2">-TX</text>
<text x="156.3" y="142.4">VCCT</text>
<text x="156.3" y="145.8">VCCR</text>
<text x="156.3" y="151">-RX</text>
<text x="156.3" y="154.4">+RX</text>
<text x="156.3" y="157.9">RATE_S</text>
<text x="164.8" y="159.8" transform="rotate(-90 164.8 159.8)">VEER4</text>
<text x="166.6" y="159.8" transform="rotate(-90 166.6 159.8)">VEER3</text>
<text x="168.3" y="159.8" transform="rotate(-90 168.3 159.8)">VEER2</text>
<text x="170" y="159.8" transform="rotate(-90 170 159.8)">VEER1</text>
<text x="171.7" y="159.8" transform="rotate(-90 171.7 159.8)">VEET3</text>
<text x="173.5" y="159.8" transform="rotate(-90 173.5 159.8)">VEET2</text>
<text x="175.2" y="159.8" transform="rotate(-90 175.2 159.8)">VEET1</text>
</g>
<g font-size="1.5">
<text x="139.6" y="18.3">+3.3V</text>
<text x="110.2" y="27">+3.3V</text>
<text x="54.9" y="47.7">+3.3V</text>
<text x="213.1" y="56.7">CHASSIS</text>
<text x="127.5" y="77">+3.3V</text>
<text x="233.9" y="93">CHASSIS</text>
<text x="143" y="103">+3.3V</text>
<text x="111.9" y="115.1">+3.3V</text>
<text x="56.6" y="134.1">+3.3V</text>
<text x="214.9" y="143">CHASSIS</text>
<text x="129.2" y="163.4">+3.3V</text>
<text x="212.5" y="194.9">Title</text>
<text x="212.5" y="200">Size</text>
<text x="219.4" y="200">Document Number</text>
<text x="269.4" y="200">Rev</text>
<text x="212.5" y="205.2">Date:</text>
<text x="221.4" y="205.2">Wednesday, February 22, 2023</text>
<text x="247" y="205.2">Sheet</text>
<text x="255.6" y="205.2">8</text>
<text x="260.8" y="205.2">of</text>
<text x="266" y="205.2">11</text>
</g>
<g font-size="1.5" fill="#000080">
<text x="144.4" y="25.6">R111</text>
<text x="144.4" y="27.6">4.7K</text>
<text x="115" y="35.9">R112</text>
<text x="153.7" y="30.8">J7-1</text>
<text x="212.5" y="33.5">J7-2</text>
<text x="115" y="38">4.7K</text>
<text x="127.8" y="41.1">R113</text>
<text x="133" y="41.1">NC</text>
<text x="219.4" y="46.3">SFP CAGEx1</text>
<text x="82.9" y="53.2">L9</text>
<text x="72.6" y="56.7">L10</text>
<text x="82.9" y="56.7">220Ohm@100MHz</text>
<text x="55.3" y="60.1">C117</text>
<text x="57" y="63.6">22uF</text>
<text x="63.9" y="60.1">C118</text>
<text x="63.9" y="63.6">0.1uF</text>
<text x="72.6" y="60.1">220Ohm@100MHz</text>
<text x="82.9" y="65.3">10uF</text>
<text x="88.1" y="61.8">C119</text>
<text x="89.8" y="65.3">0.1uF</text>
<text x="95" y="61.8">C120</text>
<text x="98.5" y="65.3">10uF</text>
<text x="101.9" y="61.8">C121</text>
<text x="107.1" y="65.3">0.1uF</text>
<text x="108.8" y="61.8">C122</text>
<text x="152" y="75.7">SFP CAGEx1</text>
<text x="133" y="80.9">R114</text>
<text x="138.2" y="80.9">4.7K</text>
<text x="222.8" y="86">R116</text>
<text x="222.8" y="84.3">R115</text>
<text x="228" y="86">0R</text>
<text x="228" y="84.3">0R</text>
<text x="147.9" y="110.2">R117</text>
<text x="147.9" y="112.3">4.7K</text>
<text x="155.4" y="117.1">J8-1</text>
<text x="214.2" y="119.9">J8-2</text>
<text x="115.7" y="124">R118</text>
<text x="115.7" y="125.8">4.7K</text>
<text x="133" y="127.5">R119</text>
<text x="138.2" y="127.5">NC</text>
<text x="221.1" y="132.7">SFP CAGEx1</text>
<text x="74.3" y="143">L12</text>
<text x="84.6" y="139.6">L11</text>
<text x="84.6" y="143">220Ohm@100MHz</text>
<text x="57" y="146.5">C126</text>
<text x="58.7" y="149.9">22uF</text>
<text x="65.7" y="146.5">C127</text>
<text x="65.7" y="149.9">0.1uF</text>
<text x="74.3" y="146.5">220Ohm@100MHz</text>
<text x="89.8" y="148.2">C123</text>
<text x="95" y="148.2">C124</text>
<text x="101.9" y="148.2">C125</text>
<text x="107.1" y="148.2">C128</text>
<text x="84.6" y="151.7">10uF</text>
<text x="89.8" y="151.7">0.1uF</text>
<text x="98.5" y="151.7">10uF</text>
<text x="105.4" y="151.7">0.1uF</text>
<text x="134.7" y="167.2">R120</text>
<text x="139.9" y="167.2">4.7K</text>
<text x="153.7" y="162.1">SFP CAGEx1</text>
</g>
<g font-size="1.5" fill="#f00">
<text x="120.9" y="33.2">2</text>
<text x="126.3" y="33.2">SFP3_TX_DIS</text>
<text x="82.9" y="43.6">2</text>
<text x="90" y="43.7">SFP3_LOSS</text>
<text x="100.2" y="47">2</text>
<text x="105.5" y="47">SFP3_TX_P</text>
<text x="100.2" y="50.5">2</text>
<text x="105.5" y="50.5">SFP3_TX_N</text>
<text x="120.9" y="64.3">2</text>
<text x="128" y="64.4">SFP3_RX_N</text>
<text x="120.9" y="67.7">2</text>
<text x="128" y="67.9">SFP3_RX_P</text>
<text x="120.9" y="119.5">2</text>
<text x="124.5" y="119.5">SFP4_TX_DIS</text>
<text x="81.2" y="129.9">2</text>
<text x="88.3" y="130.1">SFP4_LOSS</text>
<text x="101.9" y="136.8">2</text>
<text x="101.9" y="133.3">2</text>
<text x="107.3" y="136.8">SFP4_TX_N</text>
<text x="107.3" y="133.3">SFP4_TX_P</text>
<text x="119.2" y="150.6">2</text>
<text x="119.2" y="154.1">2</text>
<text x="126.3" y="150.8">SFP4_RX_N</text>
<text x="126.3" y="154.3">SFP4_RX_P</text>
</g>
<g font-size="1.3">
<text x="29" y="1.4">5</text>
<text x="83.6" y="1.4">4</text>
<text x="138.1" y="1.4">3</text>
<text x="192.7" y="1.4">2</text>
<text x="247.3" y="1.4">1</text>
<text x=".5" y="28.3">D</text>
<text x="275.1" y="28.3">D</text>
<text x=".5" y="79.2">C</text>
<text x="275.1" y="79.2">C</text>
<text x=".5" y="130.2">B</text>
<text x="275.1" y="130.2">B</text>
<text x=".5" y="181.1">A</text>
<text x="275.1" y="181.1">A</text>
<text x="29" y="206.9">5</text>
<text x="83.6" y="206.9">4</text>
<text x="138.1" y="206.9">3</text>
<text x="192.7" y="206.9">2</text>
<text x="247.3" y="206.9">1</text>
</g>
</svg>
